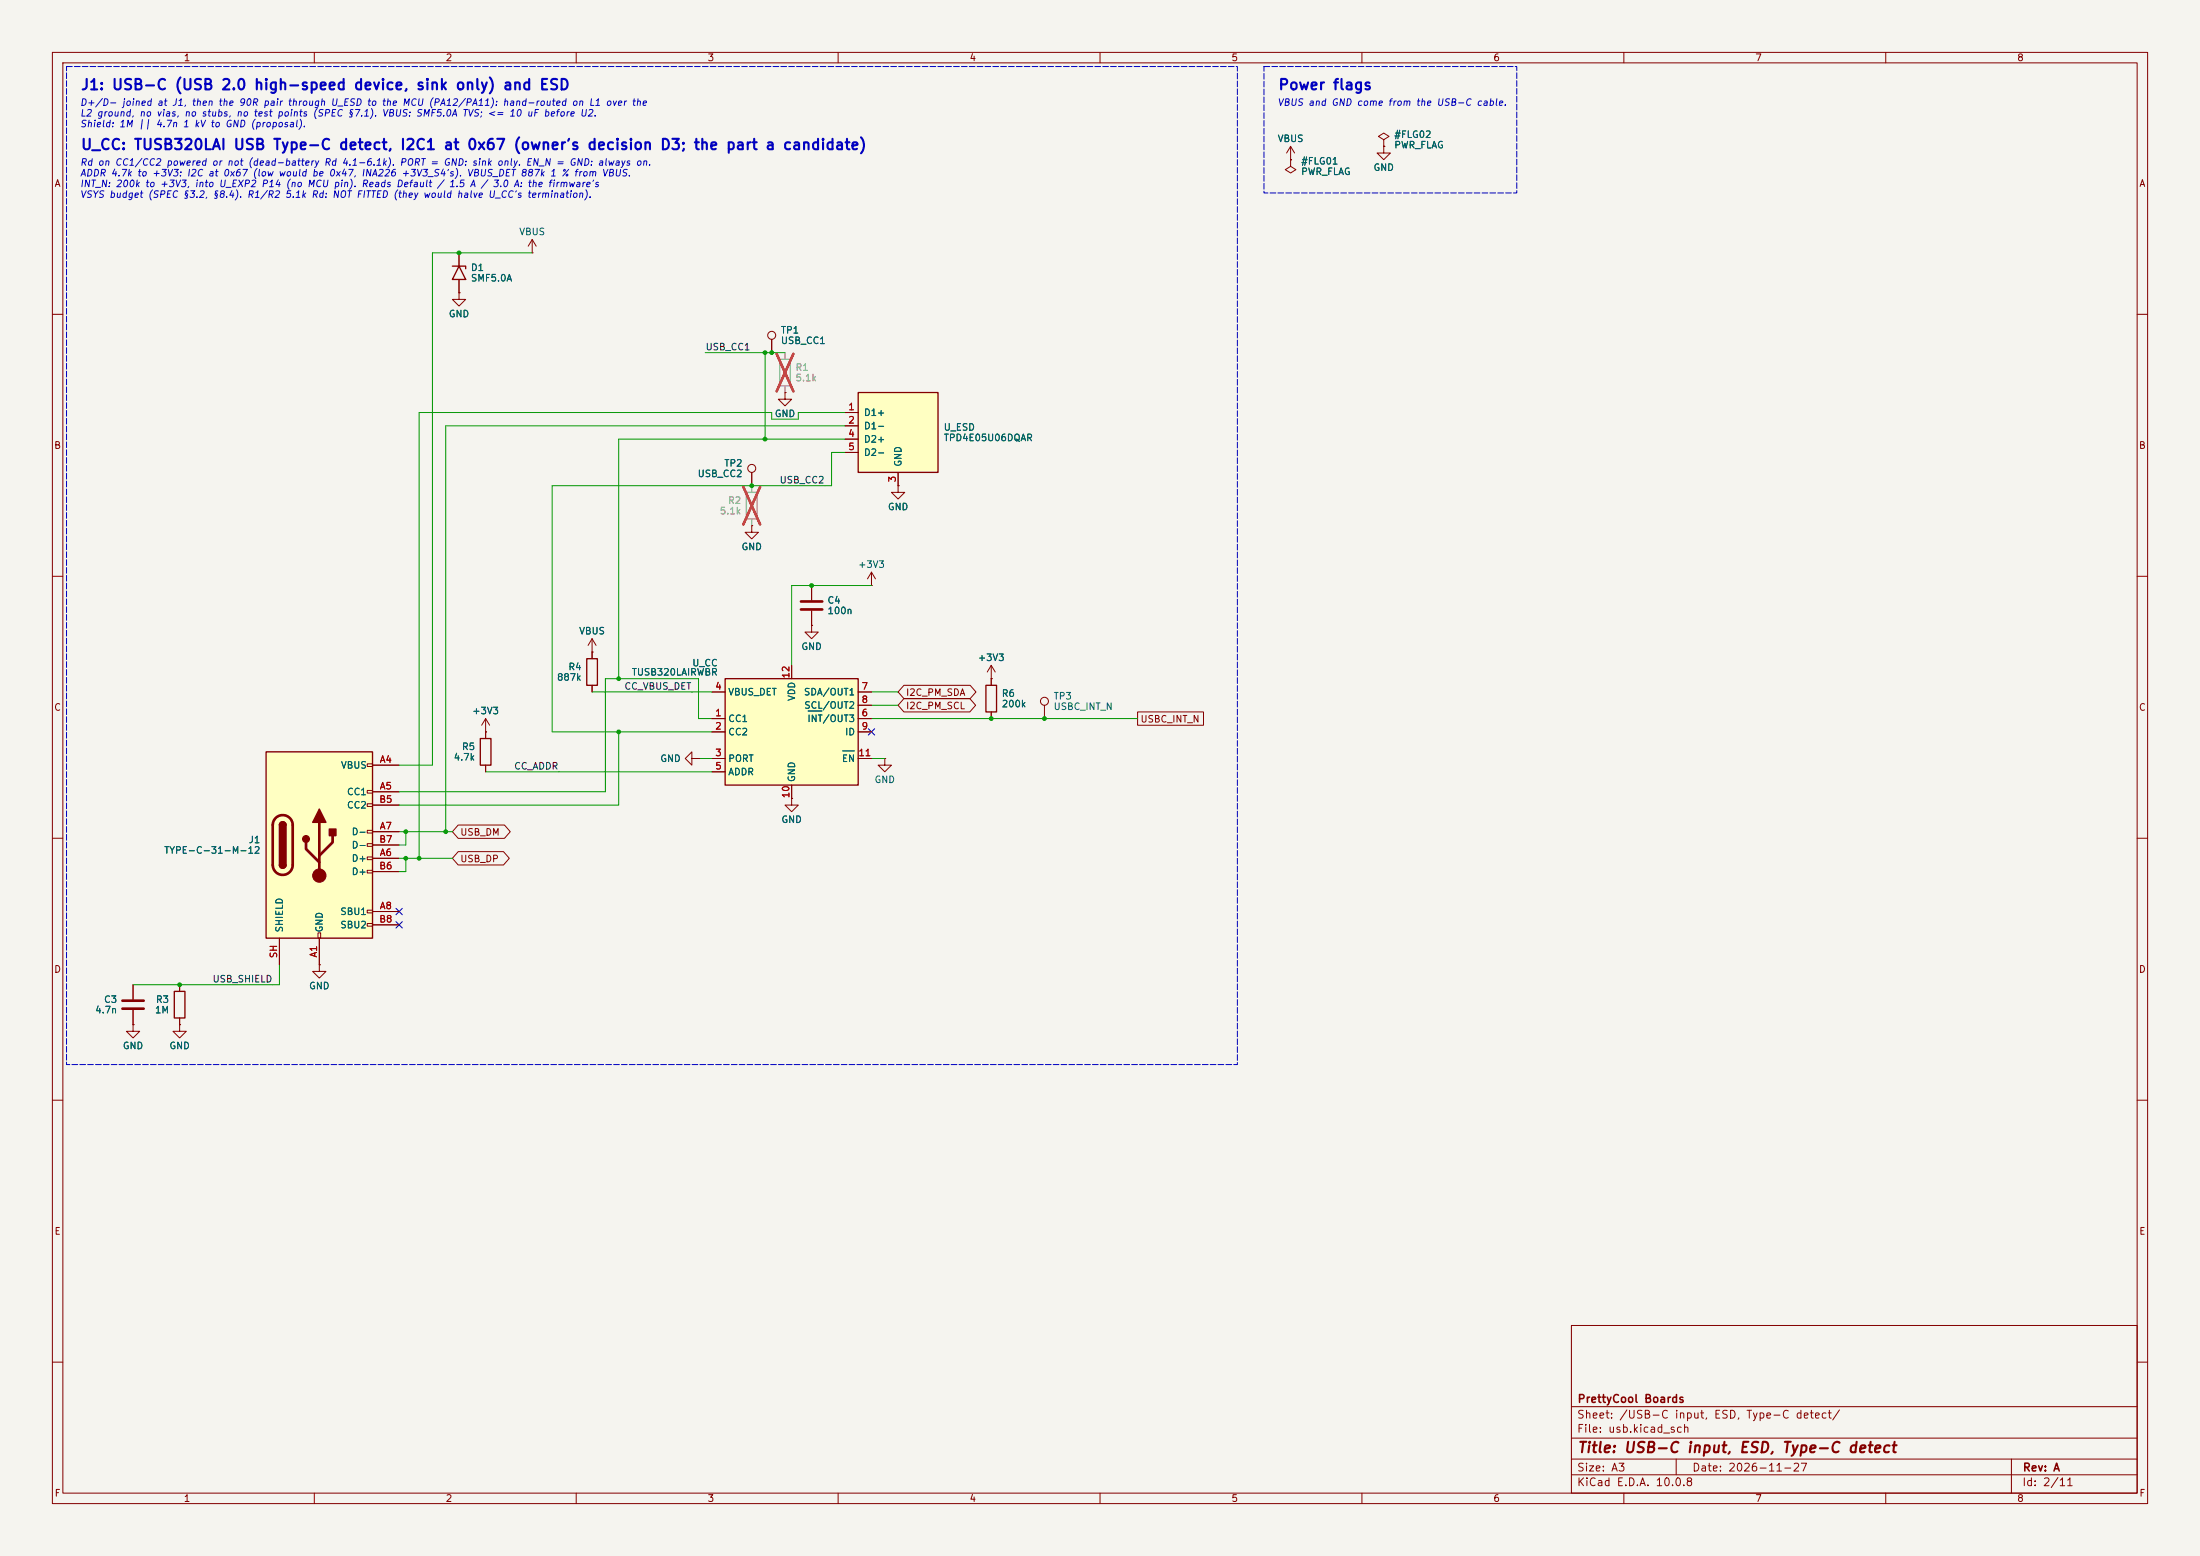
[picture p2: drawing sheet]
<svg xmlns="http://www.w3.org/2000/svg" width="420mm" height="297mm" viewBox="0 0 420 297" stroke-linecap="round" stroke-linejoin="round" font-family="sans-serif">
<path d="M0 0h420v297h-420z" fill="#f5f4ef" stroke="#f5f4ef" stroke-width=".19"/>
<g fill="none" stroke="#840000" stroke-width=".19">
<path d="M10 10h400v277h-400zM12 12h396v273h-396zM60 10v2M110 10v2M160 10v2M210 10v2M260 10v2M310 10v2M360 10v2M87.6 48.3v2.5M87.6 53.3v2.6M10 60h2"/>
<path d="M408 60h2M10 110h2M166.4 111.8h.1M166.4 109.2l-.8 1.3M166.4 109.2l.7 1.3M166.4 109.2v2.6M408 110h2M10 160h2M151.1 152.4v1.3h1.3l-1.3 1.2-1.2-1.2h1.2M151.1 152.4h.1M408 160h2M10 210h2"/>
<path d="M408 210h2M300 253h108v32h-108zM10 260h2M300 278.5h108M300 274.5h108M300 268.5h108M320 278.5v3M384 278.5v6.5M408 260h2M60 285v2M110 285v2M160 285v2"/>
<path d="M210 285v2M260 285v2M300 281.5h108M310 285v2M360 285v2"/>
</g>
<path d="M86.4 50.8h2.5v.5M87.6 50.8l1.3 2.5h-2.5z" fill="none" stroke="#840000" stroke-width=".25"/>
<path d="M138.4 129.5h25.4v20.4h-25.4z" fill="#ffffc2"/>
<path d="M138.4 129.5h25.4v20.4h-25.4z" fill="none" stroke="#840000" stroke-width=".25"/>
<path d="M135.9 137.2h2.5M135.9 139.7h2.5M135.9 132.1h2.5M151.1 127v2.5M163.8 137.2h2.6M163.8 139.7h2.6M163.8 132.1h2.6M163.8 134.6h2.6M135.9 144.8h2.5M135.9 147.3h2.5M151.1 149.9v2.5M163.8 144.8h2.6" fill="none" stroke="#840000" stroke-width=".19"/>
<path d="M154.3 135.7h2.6M160.9 143.3h2.2" fill="none" stroke="#006464" stroke-width=".19"/>
<path d="M50.8 143.5h20.3v35.6h-20.3z" fill="#ffffc2"/>
<g fill="none" stroke="#840000" stroke-width=".19">
<path d="M87.6 55.9v1.3h1.3l-1.3 1.2-1.2-1.2h1.2M87.6 55.9h.1M101.6 48.3h.1M101.6 45.7l-.8 1.3M101.6 45.7l.8 1.3M101.6 45.7v2.6M147.3 64.8v2.5M149.9 74.9v1.3h1.2l-1.2 1.3-1.3-1.3h1.3M149.9 74.9h.1M171.4 92.7v1.3h1.3l-1.3 1.3-1.2-1.3h1.2M171.4 92.7h.1M154.9 119.4v1.3h1.3l-1.3 1.2-1.2-1.2h1.2"/>
<path d="M154.9 119.4h.1M154.9 111.8v2.8M154.9 116.6v2.8M92.7 139.7h.1M92.7 137.2l-.8 1.2M92.7 137.2l.8 1.2M92.7 137.2v2.5M113 124.5h.1M113 121.9l-.7 1.3M113 121.9l.8 1.3M113 121.9v3.8M113 130.8v1.3"/>
<path d="M189.2 129.5h.1M189.2 127l-.7 1.3M189.2 127l.8 1.3M189.2 127v2.5M70.1 145.8h1v.5h-1zM70.1 150.9h1v.5h-1zM70.1 153.4h1v.5h-1zM70.1 158.5h1v.5h-1zM71.1 146.1h5.1M71.1 151.1h5.1M71.1 158.8h5.1M71.1 153.7h5.1"/>
<path d="M132.1 144.8v-1.3l-1.3 1.3 1.3 1.3v-1.3h1.2M133.3 144.8h.1M53.3 179.1v5.1M60.7 178.1h.5v1h-.5zM61 179.1v5.1M70.1 161h1v.5h-1zM70.1 163.6h1v.5h-1zM70.1 166.1h1v.5h-1zM70.1 173.7h1v.5h-1zM70.1 176.3h1v.5h-1zM71.1 163.8h5.1M71.1 174h5.1"/>
<path d="M71.1 166.4h5.1M71.1 161.3h5.1M71.1 176.5h5.1M25.4 195.6v1.3h1.3l-1.3 1.2-1.3-1.2h1.3M25.4 195.6h.1M25.4 188v2.8M25.4 192.8v2.8M34.3 195.6v1.3h1.3l-1.3 1.2-1.3-1.2h1.3M34.3 195.6h.1M34.3 188v1.2M34.3 194.3v1.3M61 184.2v1.2h1.2l-1.2 1.3-1.3-1.3h1.3"/>
<path d="M61 184.2h.1"/>
<circle cx="147.3" cy="64" r=".76"/>
</g>
<path d="M112 125.7h2v5.1h-2zM50.8 143.5h20.3v35.6h-20.3zM53.3 157.5a.64 .64 0 0 1 .7-.7 .64 .64 0 0 1 .6 .7M53.3 165.1a.64 .64 0 0 0 .7 .6 .64 .64 0 0 0 .6-.6M33.3 189.2h2v5.1h-2z" fill="none" stroke="#840000" stroke-width=".25"/>
<path d="M152.9 114.8h4.1M152.9 116.3h4.1M52.6 156.1a1.9 1.9 0 0 1 2.1-.4 1.9 1.9 0 0 1 1.2 1.8v7.6a1.91 1.91 0 0 1-1.9 1.9 1.91 1.91 0 0 1-1.9-1.9v-7.8l.1-.6zM61 157v10.1M63.5 159.5v1.3l-2.5 2.5M58.4 160.8v1.3l2.6 2.5M23.4 191h4M23.4 192.5h4" fill="none" stroke="#840000" stroke-width=".51"/>
<g fill="#840000" stroke="#840000" stroke-width=".25">
<path d="M53.3 157.5h1.3v7.6h-1.3z"/>
<path d="M53.5 157a.64 .64 0 0 1 .7-.1 .64 .64 0 0 1 .4 .6h-1.3z"/>
<path d="M53.3 165.1h1.3a.64 .64 0 0 1-.6 .6 .64 .64 0 0 1-.7-.6z"/>
<path d="M61 154.4l1.2 2.6h-2.5z"/>
<path d="M62.9 158.2h1.2v1.3h-1.2z"/>
<circle cx="58.4" cy="160.1" r=".63"/>
</g>
<circle cx="61" cy="167.1" r="1.27" fill="#840000" stroke="#840000" stroke-width=".19"/>
<path d="M148.8 68.6h2.1v5.1h-2.1zM142.5 94h2v5.1h-2z" fill="none" stroke="#9c9b98" stroke-width=".25"/>
<path d="M149.9 67.3v1.3M149.9 73.7v1.2M143.5 92.7v1.3M143.5 99.1v1.2" fill="none" stroke="#9c9b98" stroke-width=".19"/>
<path d="M148.3 67.5l3.2 7.2M151.5 67.5l-3.2 7.2M141.9 92.9l3.2 7.2M145.1 92.9l-3.2 7.2" fill="none" stroke="#e12e31" stroke-width=".46"/>
<path d="M163.8 74.9h15.3v15.3h-15.3z" fill="#ffffc2"/>
<path d="M163.8 74.9h15.3v15.3h-15.3zM188.2 130.8h2v5.1h-2zM91.7 141h2v5.1h-2z" fill="none" stroke="#840000" stroke-width=".25"/>
<g fill="none" stroke="#840000" stroke-width=".19">
<path d="M246.4 30.5v1.3l1 .6-1 .6-1-.6 1-.6M246.4 30.5h.1M246.4 27.9l-.8 1.3M246.4 27.9l.7 1.3M246.4 27.9v2.6M264.2 26.7l1-.7-1-.6-1.1 .6 1.1 .7v1.2M264.2 27.9h.1M264.2 27.9v1.3h1.2l-1.2 1.3-1.3-1.3h1.3M87.6 55.9h.1M87.6 48.3v2.5M87.6 53.3v2.6M147.3 64.8v2.5"/>
<path d="M149.9 74.9h.1M161.3 78.7h2.5M143.5 90.2v2.5M161.3 81.3h2.5M161.3 83.8h2.5M161.3 86.4h2.5M171.4 92.7h.1M171.4 90.2v2.5M143.5 100.3v1.3h1.3l-1.3 1.3-1.3-1.3h1.3M143.5 100.3h.1M154.9 119.4h.1M154.9 111.8v2.8"/>
<path d="M154.9 116.6v2.8M92.7 139.7h.1M92.7 139.7v1.3M113 124.5h.1M113 124.5v1.2M113 130.8v1.3M135.9 137.2h2.5M135.9 139.7h2.5M135.9 132.1h2.5M151.1 127v2.5M163.8 137.2h2.6M163.8 139.7h2.6"/>
<path d="M163.8 132.1h2.6M163.8 134.6h2.6M172.6 130.8h12.6l1.1 1.3-1.1 1.3h-12.6l-1.2-1.3zM172.6 133.3h12.5l1.2 1.3-1.2 1.3h-12.5l-1.2-1.3zM189.2 129.5h.1M189.2 129.5v1.3M189.2 135.9v1.3M199.4 134.6v2.6M217.2 135.9h12.6v2.5h-12.6zM71.1 146.1h5.1M71.1 151.1h5.1M71.1 158.8h5.1"/>
<path d="M71.1 153.7h5.1M87.5 157.5h8.8l1.1 1.3-1.1 1.2h-8.8l-1.1-1.2zM92.7 146.1v1.2M133.3 144.8h.1M135.9 144.8h2.5M135.9 147.3h2.5M151.1 152.4h.1M151.1 149.9v2.5M163.8 144.8h2.6M168.9 144.8v1.3h1.3l-1.3 1.2-1.3-1.2h1.3M168.9 144.8h.1M53.3 179.1v5.1"/>
<path d="M61 179.1v5.1M71.1 163.8h5.1M71.1 174h5.1M71.1 166.4h5.1M71.1 161.3h5.1M71.1 176.5h5.1M87.5 162.6h8.6l1.1 1.2-1.1 1.3h-8.6l-1.1-1.3zM25.4 195.6h.1M25.4 188v2.8M25.4 192.8v2.8M34.3 195.6h.1M34.3 188v1.2"/>
<path d="M34.3 194.3v1.3M61 184.2h.1"/>
<circle cx="143.5" cy="89.4" r=".76"/>
<circle cx="199.4" cy="133.9" r=".76"/>
</g>
<g fill="none" stroke="#009600" stroke-width=".19">
<path d="M101.6 48.3h-19.1v97.8h-6.3M134.6 67.3h15.3M146 67.3v16.5M161.3 78.7h-8.9v1.3h-5.1v-1.3h-67.3v85.1M161.3 86.4h-2.6v6.3h-53.3v47h30.5M161.3 81.3h-76.2v77.5M161.3 83.8h-43.2v45.7M166.4 111.8h-15.3v15.2M113 132.1h22.9M118.1 139.7v14h-41.9M135.9 137.2h-2.6v-7.7h-17.7v21.6h-39.4M166.4 137.2h50.8"/>
<path d="M166.4 132.1h5M166.4 134.6h5M76.2 158.8h10.2M77.5 158.8v2.5h-1.3M92.7 147.3h43.2M133.3 144.8h2.6M166.4 144.8h2.5M76.2 163.8h10.2M77.5 163.8v2.6h-1.3M53.3 184.2v3.8h-27.9"/>
</g>
<path d="M165.8 139.1l1.2 1.2M167 139.1l-1.2 1.2M75.6 175.9l1.2 1.2M75.6 173.4l1.2 1.2M76.8 175.9l-1.2 1.2M76.8 173.4l-1.2 1.2" fill="none" stroke="#000084" stroke-width=".19"/>
<path d="M12.7 12.7h223.5v190.5h-223.5zM241.3 12.7h48.3v24.1h-48.3z" fill="none" stroke="#0000c2" stroke-width=".19" stroke-dasharray="1.1 .4"/>
<path d="M154.3 135.7h2.6M160.9 143.3h2.2" fill="none" stroke="#006464" stroke-width=".19"/>
<path d="M149.9 67.3v1.3M149.9 73.7v1.2M143.5 92.7v1.3M143.5 99.1v1.2" fill="none" stroke="#9c9b98" stroke-width=".19"/>
<path d="M148.3 67.5l3.2 7.2M151.5 67.5l-3.2 7.2M141.9 92.9l3.2 7.2M145.1 92.9l-3.2 7.2" fill="none" stroke="#e12e31" stroke-width=".46"/>
<g fill="#009600">
<circle cx="85.1" cy="158.8" r=".46"/>
<circle cx="34.3" cy="188" r=".46"/>
<circle cx="77.5" cy="158.8" r=".46"/>
<circle cx="77.5" cy="163.8" r=".46"/>
<circle cx="80" cy="163.8" r=".46"/>
<circle cx="87.6" cy="48.3" r=".46"/>
<circle cx="118.1" cy="129.5" r=".46"/>
<circle cx="118.1" cy="139.7" r=".46"/>
<circle cx="143.5" cy="92.7" r=".46"/>
<circle cx="146" cy="67.3" r=".46"/>
<circle cx="146" cy="83.8" r=".46"/>
<circle cx="147.3" cy="67.3" r=".46"/>
<circle cx="154.9" cy="111.8" r=".46"/>
<circle cx="199.4" cy="137.2" r=".46"/>
<circle cx="189.2" cy="137.2" r=".46"/>
</g>
<g font-size="2" fill="#0000c2">
<text x="15.3" y="17.7">J1: USB-C (USB 2.0 high-speed device, sink only) and ESD</text>
<text x="243.9" y="17.7">Power flags</text>
<text x="15.3" y="29.1">U_CC: TUSB320LAI USB Type-C detect, I2C1 at 0x67 (owner's decision D3; the part a candidate)</text>
</g>
<text font-size="2" fill="#840000" x="301" y="277.8">Title: USB-C input, ESD, Type-C detect</text>
<g font-size="1.5" fill="#840000">
<text x="301" y="268.1">PrettyCool Boards</text>
<text x="300.9" y="273.8">File: usb.kicad_sch</text>
<text x="300.9" y="271.1">Sheet: /USB-C input, ESD, Type-C detect/</text>
<text x="300.9" y="281.2">Size: A3</text>
<text x="322.9" y="281.2">Date: 2026-11-27</text>
<text x="386" y="281.2">Rev: A</text>
<text x="300.9" y="284">KiCad E.D.A. 10.0.8</text>
<text x="385.9" y="284">Id: 2/11</text>
</g>
<g font-size="1.3" fill="#840000">
<text x="35" y="12">1</text>
<text x="85" y="12">2</text>
<text x="135" y="12">3</text>
<text x="185" y="12">4</text>
<text x="235" y="12">5</text>
<text x="285" y="12">6</text>
<text x="335" y="12">7</text>
<text x="385" y="12">8</text>
<text x="10.3" y="36">A</text>
<text x="408.3" y="36">A</text>
<text x="10.2" y="86">B</text>
<text x="408.2" y="86">B</text>
<text x="10.2" y="136">C</text>
<text x="172.9" y="133.1">I2C_PM_SDA</text>
<text x="172.9" y="135.7">I2C_PM_SCL</text>
<text x="408.2" y="136">C</text>
<text x="217.6" y="138.2">USBC_INT_N</text>
<text x="87.8" y="159.8">USB_DM</text>
<text x="87.8" y="164.9">USB_DP</text>
<text x="10.2" y="186">D</text>
<text x="408.2" y="186">D</text>
<text x="10.3" y="236">E</text>
<text x="408.3" y="236">E</text>
<text x="10.3" y="286">F</text>
<text x="35" y="287">1</text>
<text x="85" y="287">2</text>
<text x="135" y="287">3</text>
<text x="185" y="287">4</text>
<text x="235" y="287">5</text>
<text x="285" y="287">6</text>
<text x="335" y="287">7</text>
<text x="385" y="287">8</text>
<text x="408.3" y="286">F</text>
</g>
<g font-size="1.3" fill="#0000c2">
<text x="15.2" y="20.5">D+/D- joined at J1,</text>
<text x="15.2" y="22.6">L2 ground,</text>
<text x="26.5" y="22.6">no vias,</text>
<text x="35.1" y="22.6">no stubs,</text>
<text x="36.4" y="20.5">then the 90R pair through U_ESD to the MCU (PA12/PA11): hand-routed on L1 over the</text>
<text x="45" y="22.6">no test points (SPEC §7.1).</text>
<text x="72.8" y="22.6">VBUS: SMF5.0A TVS; &lt;= 10 uF before U2.</text>
<text x="243.8" y="20.5">VBUS and GND come from the USB-C cable.</text>
<text x="15.2" y="24.6">Shield: 1M || 4.7n 1 kV to GND (proposal).</text>
<text x="15.2" y="31.9">Rd on CC1/CC2 powered or not (dead-battery Rd 4.1-6.1k).</text>
<text x="15.2" y="34">ADDR 4.7k to +3V3: I2C at 0x67 (low would be 0x47,</text>
<text x="68.9" y="34">INA226 +3V3_S4's).</text>
<text x="76.2" y="31.9">PORT = GND: sink only.</text>
<text x="89" y="34">VBUS_DET 887k 1 % from VBUS.</text>
<text x="100.2" y="31.9">EN_N = GND: always on.</text>
<text x="15.2" y="36">INT_N: 200k to +3V3,</text>
<text x="15.2" y="38.1">VSYS budget (SPEC §3.2,</text>
<text x="37" y="36">into U_EXP2 P14 (no MCU pin).</text>
<text x="40.5" y="38.1">§8.4).</text>
<text x="47" y="38.1">R1/R2 5.1k Rd: NOT FITTED (they would halve U_CC's termination).</text>
<text x="68.9" y="36">Reads Default / 1.5 A / 3.0 A: the firmware's</text>
</g>
<g font-size="1.3" fill="#006464">
<text x="243.8" y="27.4">VBUS</text>
<text x="266.1" y="26.6">#FLG02</text>
<text x="266.1" y="28.6">PWR_FLAG</text>
<text x="248.3" y="31.7">#FLG01</text>
<text x="248.3" y="33.7">PWR_FLAG</text>
<text x="262.1" y="32.9">GND</text>
<text x="99" y="45.2">VBUS</text>
<text x="89.8" y="52">D1</text>
<text x="89.8" y="54">SMF5.0A</text>
<text x="85.6" y="60.9">GND</text>
<text x="149" y="64">TP1</text>
<text x="149" y="66">USB_CC1</text>
<text x="147.8" y="79.9">GND</text>
<text x="164.8" y="79.7">D1+</text>
<text x="164.8" y="82.2">D1-</text>
<text x="180.1" y="82.5">U_ESD</text>
<text x="138.2" y="89.4">TP2</text>
<text x="164.8" y="84.8">D2+</text>
<text x="164.8" y="87.3">D2-</text>
<text x="172.4" y="89.2" transform="rotate(-90 172.4 89.2)">GND</text>
<text x="180.1" y="84.5">TPD4E05U06DQAR</text>
<text x="133.1" y="91.4">USB_CC2</text>
<text x="169.4" y="97.7">GND</text>
<text x="141.4" y="105.3">GND</text>
<text x="163.7" y="108.7">+3V3</text>
<text x="157.9" y="115.5">C4</text>
<text x="157.9" y="117.5">100n</text>
<text x="110.5" y="121.4">VBUS</text>
<text x="152.9" y="124.4">GND</text>
<text x="106.2" y="130.2">887k</text>
<text x="108.4" y="128.2">R4</text>
<text x="120.5" y="129.3">TUSB320LAIRWBR</text>
<text x="132.1" y="127.5">U_CC</text>
<text x="186.6" y="126.5">+3V3</text>
<text x="90" y="136.6">+3V3</text>
<text x="138.9" y="133">VBUS_DET</text>
<text x="152.1" y="133.9" transform="rotate(-90 152.1 133.9)">VDD</text>
<text x="153.4" y="133">SDA/OUT1</text>
<text x="153.4" y="135.6">SCL/OUT2</text>
<text x="191.1" y="133.3">R6</text>
<text x="191.1" y="135.3">200k</text>
<text x="201" y="133.8">TP3</text>
<text x="201" y="135.8">USBC_INT_N</text>
<text x="88.1" y="143.5">R5</text>
<text x="138.9" y="138.1">CC1</text>
<text x="138.9" y="140.7">CC2</text>
<text x="154" y="138.1">INT/OUT3</text>
<text x="161.2" y="140.7">ID</text>
<text x="65" y="147">VBUS</text>
<text x="86.5" y="145.5">4.7k</text>
<text x="125.9" y="145.7">GND</text>
<text x="138.9" y="145.7">PORT</text>
<text x="138.9" y="148.3">ADDR</text>
<text x="152.1" y="149.4" transform="rotate(-90 152.1 149.4)">GND</text>
<text x="160.6" y="145.7">EN</text>
<text x="166.8" y="149.8">GND</text>
<text x="66.1" y="152.1">CC1</text>
<text x="66.1" y="154.6">CC2</text>
<text x="47.4" y="161.3">J1</text>
<text x="67" y="159.7">D-</text>
<text x="149.1" y="157.4">GND</text>
<text x="31.2" y="163.3">TYPE-C-31-M-12</text>
<text x="67" y="164.8">D+</text>
<text x="67" y="167.3">D+</text>
<text x="67" y="162.3">D-</text>
<text x="54.3" y="178.1" transform="rotate(-90 54.3 178.1)">SHIELD</text>
<text x="61.9" y="178.1" transform="rotate(-90 61.9 178.1)">GND</text>
<text x="64.9" y="175">SBU1</text>
<text x="64.9" y="177.5">SBU2</text>
<text x="19.8" y="191.7">C3</text>
<text x="29.7" y="191.7">R3</text>
<text x="58.9" y="189.1">GND</text>
<text x="18.1" y="193.7">4.7n</text>
<text x="29.5" y="193.7">1M</text>
<text x="23.3" y="200.6">GND</text>
<text x="32.2" y="200.6">GND</text>
</g>
<g font-size="1.3" fill="#0f0f0f">
<text x="134.6" y="67.2">USB_CC1</text>
<text x="148.7" y="92.6">USB_CC2</text>
<text x="119.1" y="132">CC_VBUS_DET</text>
<text x="98" y="147.2">CC_ADDR</text>
<text x="40.5" y="187.8">USB_SHIELD</text>
</g>
<g font-size="1.3" fill="#939391">
<text x="151.8" y="71.1">R1</text>
<text x="151.8" y="73.1">5.1k</text>
<text x="137.3" y="98.5">5.1k</text>
<text x="138.9" y="96.5">R2</text>
</g>
<g font-size="1.3" fill="#a90000">
<text x="161.8" y="78.6">1</text>
<text x="161.8" y="81.1">2</text>
<text x="161.8" y="83.7">4</text>
<text x="161.8" y="86.2">5</text>
<text x="171.3" y="92.2" transform="rotate(-90 171.3 92.2)">3</text>
<text x="136.4" y="131.9">4</text>
<text x="151" y="129.6" transform="rotate(-90 151 129.6)">12</text>
<text x="164.4" y="131.9">7</text>
<text x="136.4" y="137">1</text>
<text x="164.4" y="137">6</text>
<text x="164.4" y="134.5">8</text>
<text x="136.4" y="139.6">2</text>
<text x="164.4" y="139.6">9</text>
<text x="72.4" y="145.9">A4</text>
<text x="136.4" y="144.6">3</text>
<text x="136.4" y="147.2">5</text>
<text x="163.8" y="144.6">11</text>
<text x="72.3" y="153.5">B5</text>
<text x="72.4" y="151">A5</text>
<text x="151" y="152.5" transform="rotate(-90 151 152.5)">10</text>
<text x="72.3" y="161.2">B7</text>
<text x="72.4" y="158.6">A7</text>
<text x="72.3" y="166.2">B6</text>
<text x="72.4" y="163.7">A6</text>
<text x="72.4" y="173.9">A8</text>
<text x="72.3" y="176.4">B8</text>
<text x="53.2" y="183" transform="rotate(-90 53.2 183)">SH</text>
<text x="60.8" y="182.9" transform="rotate(-90 60.8 182.9)">A1</text>
</g>
</svg>
